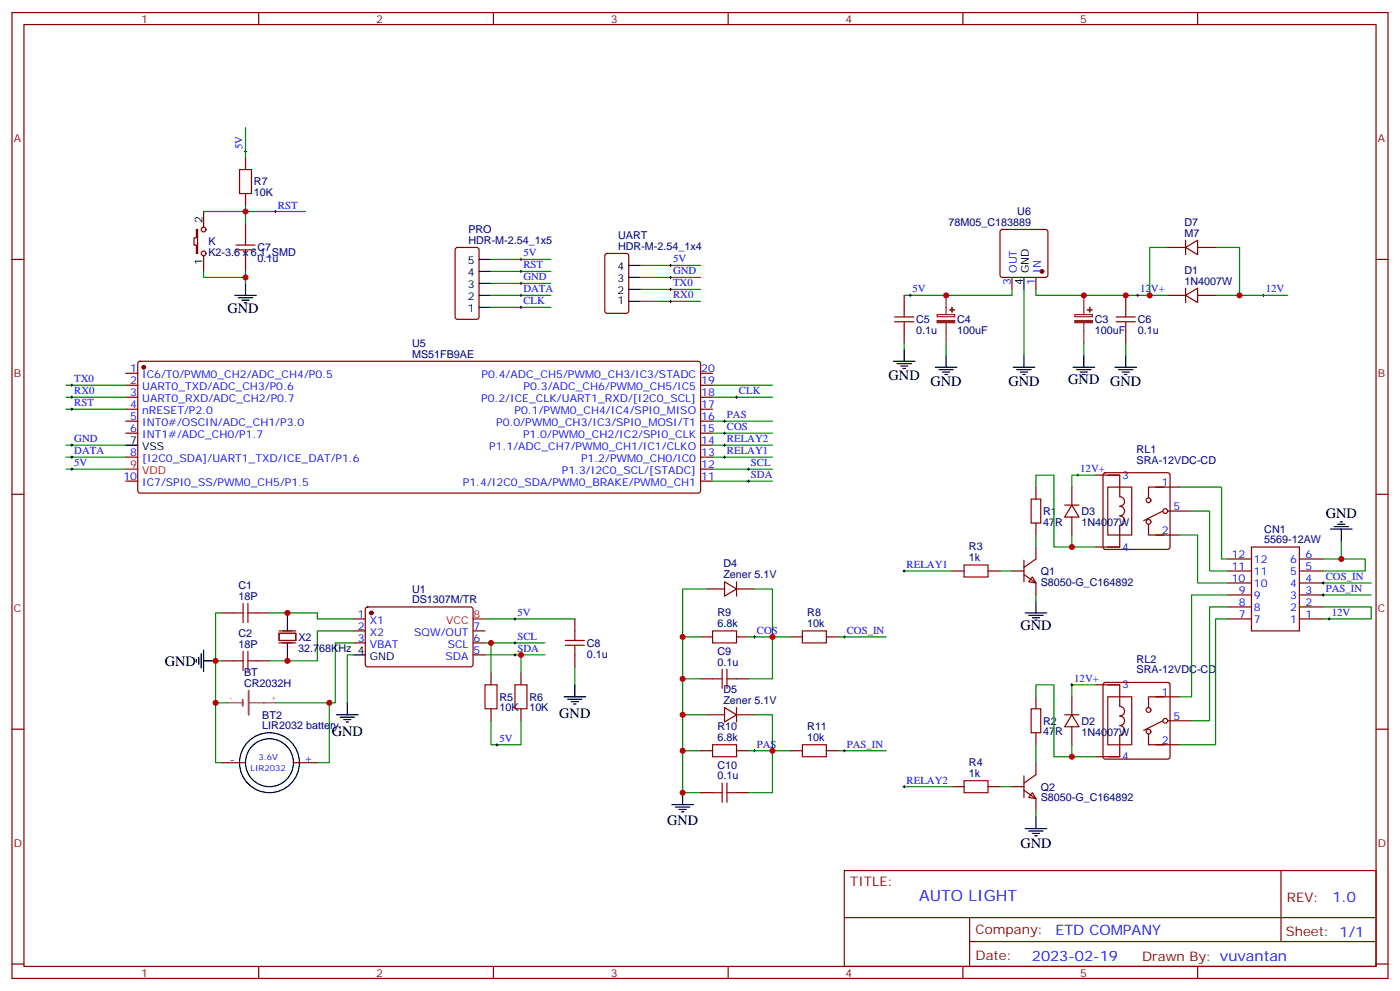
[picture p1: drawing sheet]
<svg xmlns="http://www.w3.org/2000/svg" width="412mm" height="292mm" viewBox="0 0 412 292" stroke-linecap="round" stroke-linejoin="round" font-family="sans-serif">
<g fill="none" stroke="#870000" stroke-width=".35">
<path d="M3.5 3.7h405.4v284.3h-405.4zM7.1 7.2h398.2v277.3h-398.2zM76.2 3.7v3.5M145.3 3.7v3.5M214.5 3.7v3.5M283.6 3.7v3.5M352.8 3.7v3.5M72.3 46.4v3.5M72.3 57v3.5M3.5 76.4h3.6M72.3 65.8v3.5M72.3 76.4v3.5"/>
<path d="M134.3 73.1l.5-.3h5.6l.7 .5v20l-.5 .7h-5.8l-.7-.4v-20zM178.4 74.8l.5-.2h5.6l.7 .4v16.5l-.5 .7-5.8 .1-.7-.5v-16.5zM294.8 67.8l.5-.2h12.7l.5 .2 .2 .5v12.7l-.3 .5-.4 .2h-12.7l-.5-.3-.2-.4v-12.7zM405.3 76.4h3.6M266.3 87v3.5M266.3 97.5v3.6M298.1 81.7v3.5M305.2 81.7v3.5M331.6 87v3.5M331.6 97.5v3.6M344 87h5.2M349.2 87l3.6-2.2v4.3z"/>
<path d="M349.2 84.8v4.3M352.8 87h5.3M37 109.9h3.6M37 113.4h3.6M37 116.9h3.6M40.8 106.6l.5-.2h164.6l.5 .7v37.4l-.3 .5-.4 .2h-164.4l-.5-.3-.2-.4v-37.4zM206.4 109.9h3.5M206.4 113.4h3.5M206.4 116.9h3.5M37 120.5h3.6M37 124h3.6M37 127.5h3.6"/>
<path d="M37 134.6h3.6M206.4 120.5h3.5M206.4 124h3.5M206.4 127.5h3.5M206.4 131.1h3.5M206.4 134.6h3.5M206.4 138.1h3.5M322.8 139.9h7M325.1 139.4l.5-.2h18.4l.5 .2 .2 .5v21.1l-.3 .5-.4 .2h-18.4l-.5-.2-.2-.5v-21.1zM326.3 139.9h3.5v6.3a1.41 1.41 0 0 1 1.5 1.4 1.41 1.41 0 0 1-1.5 1.4 1.41 1.41 0 0 1 1.5 1.5 1.41 1.41 0 0 1-1.5 1.4 1.41 1.41 0 0 1 1.5 1.4 1.41 1.41 0 0 1-1.5 1.4v6.3h-3.5M3.5 145.5h3.6M37 141.6h3.6"/>
<path d="M206.4 141.6h3.5M305.2 143.4v3.5M305.2 154v3.5M313.6 148.7h4.3M315.7 148.7l2.2 3.5h-4.3zM315.7 143.4v5.3M315.7 152.2v5.3M338.3 154.3v3.2h4.6M340.4 143.4h7.1M340.4 157.5h7.1M342.5 150.5l-5.6 2.8M342.9 143.4h-4.6v3.2"/>
<path d="M344 150.5h7M405.3 145.5h3.6M107.8 178.9l.5-.2h30.6l.4 .7v16.5l-.7 .4h-30.6l-.4-.7v-16.2zM280.5 168.1h3.5M291 168.1h3.6M298.1 168.1h3.5M301.6 169.2l3.6 2.4v3.6M301.6 164.9v6.4M304.1 169.9l1.1 1.7-2.2-.3zM305.2 161v3.6l-3.6 2.4M322.8 161h7M361.6 178.7h7.1"/>
<path d="M361.6 175.2h7.1M361.6 171.6h7.1M361.6 168.1h7.1M361.6 164.6h7.1M368.7 161h14.1v24.7h-14.1zM382.8 178.7h7M382.8 175.2h7M382.8 171.6h7M382.8 168.1h7M382.8 164.6h7M65.3 180.4h3.5M65.3 194.6h3.5"/>
<path d="M75.8 180.4h3.6M75.8 194.6h3.6M104.1 182.2h3.5M104.1 185.7h3.5M104.1 189.3h3.5M139.3 185.7h3.6M139.3 189.3h3.6M139.3 192.8h3.6M144.6 198.1v3.5M153.5 198.1v3.5M361.6 182.2h7.1M382.8 182.2h7"/>
<path d="M3.5 214.7h3.6M144.6 208.7v3.5M153.5 208.7v3.5M305.2 205.1v3.6M305.2 215.7v3.6M313.6 210.4h4.3M315.7 210.4l2.2 3.6h-4.3zM315.7 205.1v5.3M315.7 214v5.3M322.8 201.6h7M325.1 201.1l.5-.2h18.4l.5 .2 .2 .5v21.2l-.3 .5-.4 .2h-18.4l-.5-.2-.2-.5v-21.2zM326.3 201.6h3.5v6.4a1.41 1.41 0 0 1 1.5 1.4 1.41 1.41 0 0 1-1.5 1.4 1.41 1.41 0 0 1 1.5 1.4 1.41 1.41 0 0 1-1.5 1.4 1.41 1.41 0 0 1 1.5 1.4 1.41 1.41 0 0 1-1.5 1.4v6.4h-3.5"/>
<path d="M338.3 216.1v3.2h4.6M340.4 205.1h7.1M340.4 219.3h7.1M342.5 212.2l-5.6 2.8M342.9 205.1h-4.6v3.2M344 212.2h7M405.3 214.7h3.6M280.5 231.6h3.5M291 231.6h3.6M298.1 231.6h3.5M301.6 232.7l3.6 2.4v3.6M301.6 228.4v6.4"/>
<path d="M304.1 233.4l1.1 1.7-2.2-.3zM305.2 224.5v3.6l-3.6 2.4M322.8 222.8h7M248.7 256.3h156.6v28.2h-156.6zM377.3 256.3v20.9M248.7 270.1h156.5M285.6 277.2h119.6M285.6 270.1v14.2M3.5 283.8h3.6M76.2 284.5v3.5M145.3 284.5v3.5M214.5 284.5v3.5"/>
<path d="M283.6 284.5v3.5M352.8 284.5v3.5M405.3 283.8h3.6"/>
<circle cx="338.3" cy="153.6" r=".71"/>
<circle cx="338.3" cy="147.3" r=".71"/>
<circle cx="343.3" cy="150.5" r=".71"/>
<circle cx="338.3" cy="215.4" r=".71"/>
<circle cx="338.3" cy="209" r=".71"/>
<circle cx="343.3" cy="212.2" r=".71"/>
</g>
<g fill="#870000" stroke="#870000" stroke-width=".35">
<circle cx="109.4" cy="180.4" r=".53"/>
<circle cx="42.3" cy="108.1" r=".53"/>
<circle cx="306.9" cy="79.9" r=".53"/>
</g>
<g fill="none" stroke="#000" stroke-width=".35">
<path d="M141.1 79.9h3.5M141.1 76.4h3.5M185.2 78.1h3.5M69.1 87h6.4M70.2 87.7h4.2M71.3 88.4h2.1M72 89.1h.7M72.3 83.4v3.6M141.1 90.5h3.5M141.1 87h3.5M141.1 83.4h3.5M185.2 88.7h3.5"/>
<path d="M185.2 85.2h3.5M185.2 81.7h3.5M301.6 81.7v3.5M263.2 106.4h6.3M264.2 107.1h4.3M265.3 107.8h2.1M266 108.5h.7M266.3 102.8v3.6M275.5 108.1h6.4M276.6 108.8h4.2M277.6 109.5h2.2M278.3 110.2h.7"/>
<path d="M278.7 104.6v3.5M298.4 108.1h6.4M299.5 108.8h4.2M300.6 109.5h2.1M301.3 110.2h.7M301.6 104.6v3.5M316.1 108.1h6.3M317.1 108.8h4.3M318.2 109.5h2.1M318.9 110.2h.7M319.3 104.6v3.5M328.4 108.1h6.4"/>
<path d="M329.5 108.8h4.2M330.6 109.5h2.1M331.3 110.2h.7M331.6 104.6v3.5M37 131.1h3.6M57.9 194.2v.7M58.6 193.5v2.1M59.3 192.4v4.3M60 194.6h3.5M60 191.4v6.3M104.1 192.8h3.5"/>
</g>
<path d="M37 138.1h3.6M139.3 182.2h3.6" fill="none" stroke="#f00" stroke-width=".35"/>
<path d="M326.3 143.4h7.1v14.1h-7.1zM326.3 205.1h7.1v14.2h-7.1z" fill="none" stroke="#870f00" stroke-width=".35"/>
<g fill="none" stroke="#a10000" stroke-width=".35">
<path d="M70.6 49.9h3.5v7.1h-3.5zM69.5 73.6h5.6M69.5 72.1h5.6M72.3 69.3v2.8M72.3 73.6v2.8M263.5 94.7h5.7M263.5 93.3h5.7M266.3 90.5v2.8M266.3 94.7v2.8M328.8 94.7h5.6M328.8 93.3h5.6M331.6 90.5v2.8"/>
<path d="M331.6 94.7v2.8M303.7 146.9h2.9v7.1h-2.9zM71.6 177.6v5.7M73 177.6v5.7M284 166.3h7v3.6h-7zM68.8 180.4h2.8M68.8 194.6h2.8M71.6 191.7v5.7M73 180.4h2.8M73 191.7v5.7M73 194.6h2.8M142.9 201.6h3.5v7.1h-3.5z"/>
<path d="M151.7 201.6h3.5v7.1h-3.5zM303.7 208.7h2.9v7h-2.9zM284 229.8h7v3.6h-7z"/>
</g>
<path d="M276 92.6h5.2v.6h-5.2zM278.7 87v5.6M278.7 95.1v6M316.6 92.6h5.2v.6h-5.2zM319.3 87v5.6M319.3 95.1v6" fill="none" stroke="#8c2424" stroke-width=".35"/>
<g fill="#8c2424" stroke="#8c2424" stroke-width=".35">
<path d="M316.6 94.4h5.2v.6h-5.2z"/>
<path d="M320.3 91.2h1.4z"/>
<path d="M321 90.5v1.4z"/>
<path d="M276 94.4h5.2v.6h-5.2z"/>
<path d="M279.8 91.2h1.4z"/>
<path d="M280.4 90.5l.1 1.4z"/>
</g>
<g fill="none" stroke="#008700" stroke-width=".35">
<path d="M72.3 37.6v8.8M72.3 60.5v5.3M72.3 79.9v3.5M72.3 62.3h17.7M144.6 76.4h17.7M144.6 79.9h17.7M188.7 78.1h17.7M144.6 83.4h17.7M144.6 87h17.7M144.6 90.5h17.7M188.7 81.7h17.7M188.7 88.7h17.7"/>
<path d="M188.7 85.2h17.7M298.1 85.2v1.8h-31.8M301.6 85.2v19.4M305.2 85.2v1.8h38.8M19.4 113.4h17.6M19.4 116.9h17.6M209.9 113.4h17.6M209.9 116.9h17.6M266.3 101.1v1.7M278.7 101.1v3.5M319.3 101.1v3.5M331.6 101.1v3.5"/>
<path d="M19.4 120.5h17.6M19.4 134.6h17.6M19.4 131.1h17.6M19.4 138.1h17.6M209.9 127.5h17.6M209.9 134.6h17.6M209.9 131.1h17.6M209.9 138.1h17.6M209.9 124h17.6M209.9 141.6h17.6M347.5 143.4h12.3v21.2h1.8M347.5 157.5h5.3v14.1h8.8"/>
<path d="M351 150.5h5.3v17.6h5.3M361.6 178.7h-5.3v33.5h-5.3M389.8 178.7h14.1v3.5h-12.3M361.6 182.2h-3.5v37.1h-10.6"/>
</g>
<path d="M72 44.6h.7M72.3 44.3v.7M80.8 62.3h.7M81.1 61.9v.7M267.8 87h.7M268.1 86.6v.7M334.8 87h.7M335.1 86.6v.7M371.8 87h.7M372.2 86.6v.7M317.1 139.9h.8M317.5 139.5v.7" fill="none" stroke="#000" stroke-width=".29"/>
<path d="M71.5 206v1.8M73.3 203.4v7" fill="none" stroke="#a64a4a" stroke-width=".56"/>
<path d="M67 206.9h3.5M70.6 206.9h.9M73.3 206.9h7.8" fill="none" stroke="#a64a4a" stroke-width=".35"/>
<circle cx="77.6" cy="206.9" r=".18" fill="#a64a4a"/>
<g fill="none" stroke="#008700" stroke-width=".35">
<path d="M60 79.9v1.8h12.3M60 62.3h12.3M344 72.8h-5.3v14.2M358.1 72.8h7v14.2M358.1 87h21.1M322.8 139.9h-7.1v3.5M305.2 143.4v-3.5h5.2v21.1h12.4M305.2 157.5v3.5M315.7 157.5v3.5M395.1 159.3v5.3M208.1 173.4h-7v14.1M222.2 173.4h5.3v26.4h-7"/>
<path d="M266.3 168.1h14.2M294.6 168.1h3.5M305.2 175.2v1.7M361.6 175.2h-10.6v29.9h-3.5M389.8 171.6h14.1M389.8 175.2h14.1M389.8 164.6h12.4v3.5h-12.4M63.5 194.6h1.8M65.3 180.4h-1.8v26.5h3.5M79.4 180.4h14.1v1.8h10.6M104.1 192.8h-1.8v14.1M104.1 189.3h-5.3v17.6h-17.7"/>
<path d="M104.1 185.7h-10.6v8.9h-14.1M142.9 192.8h17.6M142.9 182.2h26.4M142.9 189.3h17.6M144.6 189.3v8.8M153.5 192.8v5.3M169.3 196.3v5.3M201.1 199.8v21.2M206.4 187.5h-5.3v12.3h5.3M220.5 187.5h12.3M246.9 187.5h14.2M389.8 182.2h1.8"/>
<path d="M63.5 206.9v17.6h1.8M97 206.9v17.6h-3.5M144.6 212.2v7.1h8.9v-7.1M201.1 210.4h7M222.2 210.4h5.3v23h-7M305.2 205.1v-3.5h5.2v21.2h5.3M305.2 219.3v5.2M315.7 219.3v3.5h7.1M322.8 201.6h-7.1v3.5M206.4 221h-5.3v12.4h5.3M220.5 221h12.3M246.9 221h14.2"/>
<path d="M266.3 231.6h14.2M294.6 231.6h3.5M305.2 238.7v1.7"/>
</g>
<g fill="none" stroke="#000" stroke-width=".35">
<path d="M391.9 155.8h6.4M393 155h4.2M394.1 154.3h2.1M394.8 153.6h.7M395.1 155.8v3.5M305.2 176.9v3.5M84.7 180.4v5.3M84.7 189.3v5.3M302 180.4h6.3M303 181.2h4.3M304.1 181.9h2.1M304.8 182.6h.7"/>
<path d="M99.1 210.4h6.4M100.2 211.1h4.2M101.2 211.8h2.2M102 212.5h.7M102.3 206.9v3.5M166.2 205.1h6.3M167.2 205.8h4.2M168.3 206.6h2.1M169 207.3h.7M169.3 201.6v3.5M197.9 236.9h6.4M199 237.6h4.2"/>
<path d="M200 238.3h2.1M200.7 239h.7M201.1 233.4v3.5M302 243.9h6.3M303 244.7h4.3M304.1 245.4h2.1M304.8 246.1h.7M305.2 240.4v3.5"/>
<circle cx="79.4" cy="224.5" r="7.1"/>
<circle cx="79.4" cy="224.5" r="8.8"/>
</g>
<g fill="none" stroke="#000" stroke-width=".29">
<path d="M153.1 76.4h.7M153.1 79.9h.7M153.5 76v.7M153.5 79.6v.7M197.2 78.1h.7M197.6 77.8v.7M153.1 90.5h.7M153.1 87h.7M153.1 83.4h.7M153.5 83.1v.7M153.5 86.6v.7M153.5 90.1v.7"/>
<path d="M197.2 81.7h.7M197.2 85.2h.7M197.2 88.7h.7M197.6 81.3v.7M197.6 84.8v.7M197.6 88.4v.7M20.8 113.4h.7M20.8 116.9h.7M21.2 113.1v.7M21.2 116.6v.7M216.6 116.9h.7M217 116.6v.7"/>
<path d="M20.8 138.1h.7M20.8 120.5h.7M20.8 131.1h.7M20.8 134.6h.7M21.2 120.1v.7M21.2 130.7v.7M21.2 134.2v.7M21.2 137.8v.7M213.1 131.1h.7M213.1 124h.7M213.1 127.5h.7M213.1 134.6h.7"/>
<path d="M213.4 123.6v.8M213.4 127.2v.7M213.4 130.7v.7M213.4 134.2v.7M220.1 138.1h.7M220.5 137.8v.7M220.1 141.6h.7M220.5 141.3v.7M266 168.1h.7M266.3 167.7v.8M389.5 171.6h.7M389.5 175.2h.7"/>
<path d="M389.8 171.3v.7M389.8 174.8v.7M151.3 182.2h.7M151.3 192.8h.7M151.3 189.3h.7M151.7 181.9v.7M151.7 188.9v.7M151.7 192.4v.7M221.9 187.5h.7M222.2 187.1v.8M248.4 187.5h.7M248.7 187.1v.8"/>
<path d="M391.2 182.2h.7M391.6 181.9v.7M146 219.3h.8M146.4 218.9v.7M315.4 201.6h.7M315.7 201.3v.7M221.9 221h.7M222.2 220.7v.7M248.4 221h.7M248.7 220.7v.7M266 231.6h.7M266.3 231.2v.8"/>
</g>
<g fill="none" stroke="#a10000" stroke-width=".35">
<path d="M166.5 188.6h5.7M166.5 190h5.7M169.3 185.7v2.9M169.3 190v2.8M209.9 185.7h7.1v3.6h-7.1zM209.9 199.8h2.8M212.7 197v5.7M214.1 199.8h2.9M214.1 197v5.7M236.4 185.7h7v3.6h-7zM209.9 219.3h7.1v3.5h-7.1zM236.4 219.3h7v3.5h-7z"/>
<path d="M209.9 233.4h2.8M212.7 230.5v5.7M214.1 230.5v5.7M214.1 233.4h2.9"/>
</g>
<g fill="none" stroke="#870000" stroke-width=".35">
<path d="M57.9 67.6h.3v7h-.3v-2.5h-.8v-2.1h.8zM60 62.3v4.6M60 75.3v4.6M344 72.8h5.2M349.2 72.8l3.6-2.1v4.3zM349.2 70.7v4.3M352.8 72.8h5.3M208.1 173.4h5.3M213.4 171.3l3.6 2.1-3.6 2.1zM217 173.4h5.2M217 171.3v4.2M169.3 182.2v3.5"/>
<path d="M169.3 192.8v3.5M206.4 187.5h3.5M206.4 199.8h3.5M217 187.5h3.5M217 199.8h3.5M232.8 187.5h3.6M243.4 187.5h3.5M208.1 210.4h5.3M213.4 208.3l3.6 2.1-3.6 2.1zM217 208.3v4.2M217 210.4h5.2M65.3 224.5h7"/>
<path d="M86.4 224.5h7.1M206.4 233.4h3.5M206.4 221h3.5M217 233.4h3.5M217 221h3.5M232.8 221h3.6M243.4 221h3.5"/>
<circle cx="60" cy="74.6" r=".71"/>
<circle cx="60" cy="67.6" r=".71"/>
</g>
<path d="M82.2 186.4h4.9v2.2h-4.9zM82.2 185.7h4.9M82.2 189.3h4.9" fill="none" stroke="#871200" stroke-width=".35"/>
<g fill="#c00">
<circle cx="319.3" cy="87" r=".88"/>
<circle cx="331.6" cy="87" r=".88"/>
<circle cx="278.7" cy="87" r=".88"/>
<circle cx="72.3" cy="62.3" r=".88"/>
<circle cx="63.5" cy="194.6" r=".88"/>
<circle cx="315.7" cy="222.8" r=".88"/>
<circle cx="315.7" cy="161" r=".88"/>
<circle cx="144.6" cy="189.3" r=".88"/>
<circle cx="153.5" cy="192.8" r=".88"/>
<circle cx="395.1" cy="164.6" r=".88"/>
<circle cx="84.7" cy="180.4" r=".88"/>
<circle cx="84.7" cy="194.6" r=".88"/>
<circle cx="72.3" cy="81.7" r=".88"/>
<circle cx="227.5" cy="187.5" r=".88"/>
<circle cx="201.1" cy="199.8" r=".88"/>
<circle cx="201.1" cy="233.4" r=".88"/>
<circle cx="201.1" cy="221" r=".88"/>
<circle cx="201.1" cy="210.4" r=".88"/>
<circle cx="227.5" cy="221" r=".88"/>
<circle cx="201.1" cy="187.5" r=".88"/>
<circle cx="338.7" cy="87" r=".88"/>
<circle cx="365.1" cy="87" r=".88"/>
<circle cx="97" cy="206.9" r=".88"/>
<circle cx="63.5" cy="206.9" r=".88"/>
</g>
<text font-size="4.6" fill="#00f" x="270.8" y="265.3">AUTO LIGHT</text>
<g font-size="4.2">
<text x="67" y="92.3">GND</text>
<text x="261.8" y="112">GND</text>
<text x="274.1" y="113.8">GND</text>
<text x="297" y="113.8">GND</text>
<text x="314.7" y="113.1">GND</text>
<text x="327" y="113.8">GND</text>
<text x="390.5" y="152.5">GND</text>
<text x="300.6" y="185.4">GND</text>
<text x="48.5" y="196">GND</text>
<text x="164.7" y="211.2">GND</text>
<text x="97.7" y="216.5">GND</text>
<text x="196.5" y="243">GND</text>
<text x="300.6" y="249.6">GND</text>
</g>
<g font-size="4.2" fill="#00f">
<text x="392.5" y="265.6">1.0</text>
<text x="310.9" y="275.1">ETD COMPANY</text>
<text x="304" y="282.9">2023-02-19</text>
</g>
<g font-size="3.9" fill="#800">
<text x="250.5" y="260.9">TITLE:</text>
<text x="379.1" y="265.6">REV:</text>
<text x="287.4" y="275.1">Company:</text>
<text x="378.7" y="275.7">Sheet: 1/1</text>
<text x="287.4" y="282.8">Date:</text>
<text x="336.4" y="282.8">Drawn By: vuvantan</text>
</g>
<g font-size="3.2" fill="#800">
<text x="41.6" y="6.7">1</text>
<text x="110.8" y="6.7">2</text>
<text x="179.9" y="6.7">3</text>
<text x="249.1" y="6.7">4</text>
<text x="318.2" y="6.7">5</text>
<text x="4.1" y="41.8">A</text>
<text x="405.9" y="41.8">A</text>
<text x="4.1" y="110.9">B</text>
<text x="405.9" y="110.9">B</text>
<text x="4.1" y="180.1">C</text>
<text x="405.9" y="180.1">C</text>
<text x="4.1" y="249.2">D</text>
<text x="405.9" y="249.2">D</text>
<text x="41.6" y="287.5">1</text>
<text x="110.8" y="287.5">2</text>
<text x="179.9" y="287.5">3</text>
<text x="249.1" y="287.5">4</text>
<text x="318.2" y="287.5">5</text>
</g>
<g font-size="3.2" fill="#00f">
<text x="71.4" y="43.9" transform="rotate(-90 71.4 43.9)">5V</text>
<text x="81.8" y="61.4">RST</text>
<text x="154.2" y="75.5">5V</text>
<text x="198.3" y="77.3">5V</text>
<text x="154.2" y="79">RST</text>
<text x="154.2" y="82.6">GND</text>
<text x="198.3" y="80.8">GND</text>
<text x="297.7" y="83.9" transform="rotate(-90 297.7 83.9)">3</text>
<text x="299.5" y="80.4" transform="rotate(-90 299.5 80.4)">OUT</text>
<text x="304.8" y="83.9" transform="rotate(-90 304.8 83.9)">1</text>
<text x="306.6" y="80.4" transform="rotate(-90 306.6 80.4)">IN</text>
<text x="154.2" y="89.6">CLK</text>
<text x="154.2" y="86.1">DATA</text>
<text x="198.3" y="84.3">TX0</text>
<text x="198.3" y="87.8">RX0</text>
<text x="268.8" y="86.1">5V</text>
<text x="335.8" y="86.1">12V+</text>
<text x="372.9" y="86.1">12V</text>
<text x="21.9" y="112.5">TX0</text>
<text x="38.4" y="113.1">2</text>
<text x="38.4" y="109.5">1</text>
<text x="41.9" y="111.3">IC6/T0/PWM0_CH2/ADC_CH4/P0.5</text>
<text x="141.8" y="111.3">P0.4/ADC_CH5/PWM0_CH3/IC3/STADC</text>
<text x="206.6" y="109.5">20</text>
<text x="206.6" y="113.1">19</text>
<text x="21.9" y="119.6">RST</text>
<text x="21.9" y="116.1">RX0</text>
<text x="38.4" y="116.6">3</text>
<text x="41.9" y="118.4">UART0_RXD/ADC_CH2/P0.7</text>
<text x="41.9" y="114.8">UART0_TXD/ADC_CH3/P0.6</text>
<text x="141.8" y="118.4">P0.2/ICE_CLK/UART1_RXD/[I2C0_SCL]</text>
<text x="154.2" y="114.8">P0.3/ADC_CH6/PWM0_CH5/IC5</text>
<text x="206.6" y="116.6">18</text>
<text x="217.7" y="116.1">CLK</text>
<text x="38.4" y="123.6">5</text>
<text x="38.4" y="120.1">4</text>
<text x="41.9" y="125.4">INT0#/OSCIN/ADC_CH1/P3.0</text>
<text x="41.9" y="121.9">nRESET/P2.0</text>
<text x="146.2" y="125.4">P0.0/PWM0_CH3/IC3/SPI0_MOSI/T1</text>
<text x="151.6" y="121.9">P0.1/PWM0_CH4/IC4/SPI0_MISO</text>
<text x="206.6" y="120.1">17</text>
<text x="206.6" y="123.6">16</text>
<text x="214.1" y="123.1">PAS</text>
<text x="21.9" y="130.2">GND</text>
<text x="38.4" y="127.2">6</text>
<text x="41.9" y="128.9">INT1#/ADC_CH0/P1.7</text>
<text x="154.1" y="128.9">P1.0/PWM0_CH2/IC2/SPI0_CLK</text>
<text x="206.6" y="127.2">15</text>
<text x="206.6" y="130.7">14</text>
<text x="214.1" y="126.6">COS</text>
<text x="214.1" y="130.2">RELAY2</text>
<text x="21.9" y="137.2">5V</text>
<text x="21.9" y="133.7">DATA</text>
<text x="38.4" y="134.2">8</text>
<text x="41.9" y="136">[I2C0_SDA]/UART1_TXD/ICE_DAT/P1.6</text>
<text x="144.1" y="132.5">P1.1/ADC_CH7/PWM0_CH1/IC1/CLKO</text>
<text x="171.1" y="136">P1.2/PWM0_CH0/IC0</text>
<text x="206.6" y="134.2">13</text>
<text x="206.6" y="137.8">12</text>
<text x="214.1" y="133.7">RELAY1</text>
<text x="221.2" y="137.2">SCL</text>
<text x="36.4" y="141.3">10</text>
<text x="41.9" y="143.1">IC7/SPI0_SS/PWM0_CH5/P1.5</text>
<text x="136.4" y="143.1">P1.4/I2C0_SDA/PWM0_BRAKE/PWM0_CH1</text>
<text x="165.5" y="139.5">P1.3/I2C0_SCL/[STADC]</text>
<text x="206.6" y="141.3">11</text>
<text x="221.2" y="140.8">SDA</text>
<text x="318.2" y="139">12V+</text>
<text x="330.6" y="140.9">3</text>
<text x="342.2" y="143.1">1</text>
<text x="345.7" y="150.1">5</text>
<text x="342.2" y="157.2">2</text>
<text x="267.1" y="167.2">RELAY1</text>
<text x="330.6" y="162.1">4</text>
<text x="362.9" y="167.7">11</text>
<text x="362.9" y="164.2">12</text>
<text x="369.4" y="165.6">12</text>
<text x="380" y="165.6">6</text>
<text x="384.5" y="167.7">5</text>
<text x="384.5" y="164.2">6</text>
<text x="362.9" y="171.3">10</text>
<text x="369.4" y="172.7">10</text>
<text x="369.4" y="169.2">11</text>
<text x="380" y="172.7">4</text>
<text x="380" y="169.2">5</text>
<text x="384.5" y="171.3">4</text>
<text x="390.5" y="170.7">COS_IN</text>
<text x="364.9" y="178.3">8</text>
<text x="364.9" y="174.8">9</text>
<text x="369.4" y="179.7">8</text>
<text x="369.4" y="176.2">9</text>
<text x="380" y="179.7">2</text>
<text x="380" y="176.2">3</text>
<text x="384.5" y="178.3">2</text>
<text x="384.5" y="174.8">3</text>
<text x="390.5" y="174.3">PAS_IN</text>
<text x="105.4" y="181.9">1</text>
<text x="105.4" y="185.4">2</text>
<text x="108.9" y="183.6">X1</text>
<text x="139.5" y="185.4">7</text>
<text x="152.4" y="181.3">5V</text>
<text x="364.9" y="181.9">7</text>
<text x="369.4" y="183.3">7</text>
<text x="380" y="183.3">1</text>
<text x="384.5" y="181.9">1</text>
<text x="392.3" y="181.3">12V</text>
<text x="105.4" y="188.9">3</text>
<text x="108.9" y="187.1">X2</text>
<text x="108.9" y="190.7">VBAT</text>
<text x="122" y="187.1">SQW/OUT</text>
<text x="131.9" y="190.7">SCL</text>
<text x="139.5" y="188.9">6</text>
<text x="152.4" y="191.9">SDA</text>
<text x="152.4" y="188.4">SCL</text>
<text x="223" y="186.6">COS</text>
<text x="249.4" y="186.6">COS_IN</text>
<text x="131.3" y="194.2">SDA</text>
<text x="139.5" y="192.4">5</text>
<text x="316.4" y="200.7">12V+</text>
<text x="330.6" y="202.7">3</text>
<text x="342.2" y="204.8">1</text>
<text x="345.7" y="211.8">5</text>
<text x="147.1" y="218.4">5V</text>
<text x="223" y="220.1">PAS</text>
<text x="249.4" y="220.1">PAS_IN</text>
<text x="342.2" y="218.9">2</text>
<text x="67.7" y="224.5">-</text>
<text x="89.6" y="224.2">+</text>
<text x="330.6" y="223.8">4</text>
<text x="267.1" y="230.7">RELAY2</text>
</g>
<g font-size="3.2" fill="#000080">
<text x="74.8" y="57.8">10K</text>
<text x="74.8" y="54.6">R7</text>
<text x="299.7" y="63.3">U6</text>
<text x="138" y="71.8">HDR-M-2.54_1x5</text>
<text x="138" y="68.6">PRO</text>
<text x="182.1" y="70.4">UART</text>
<text x="279.4" y="66.5">78M05_C183889</text>
<text x="348.9" y="69.7">M7</text>
<text x="348.9" y="66.5">D7</text>
<text x="61.4" y="75.3">K2-3.6</text>
<text x="61.4" y="72.1">K</text>
<text x="73.9" y="75.3">6.1_SMD</text>
<text x="75.8" y="77.2">0.1u</text>
<text x="75.8" y="74">C7</text>
<text x="182.1" y="73.6">HDR-M-2.54_1x4</text>
<text x="348.9" y="83.8">1N4007W</text>
<text x="348.9" y="80.6">D1</text>
<text x="269.9" y="95.2">C5</text>
<text x="281.9" y="95.2">C4</text>
<text x="322.5" y="95.2">C3</text>
<text x="335.1" y="95.2">C6</text>
<text x="269.9" y="98.3">0.1u</text>
<text x="281.9" y="98.3">100uF</text>
<text x="322.5" y="98.3">100uF</text>
<text x="335.1" y="98.3">0.1u</text>
<text x="121.4" y="105.3">MS51FB9AE</text>
<text x="121.4" y="102.1">U5</text>
<text x="334.8" y="136.5">SRA-12VDC-CD</text>
<text x="334.8" y="133.3">RL1</text>
<text x="307.3" y="154.8">47R</text>
<text x="307.3" y="151.6">R1</text>
<text x="318.6" y="154.8">1N4007W</text>
<text x="318.6" y="151.6">D3</text>
<text x="372.4" y="160">5569-12AW</text>
<text x="372.4" y="156.8">CN1</text>
<text x="213.1" y="167">D4</text>
<text x="285.4" y="165.3">1k</text>
<text x="285.4" y="162.1">R3</text>
<text x="70.2" y="173.4">C1</text>
<text x="213.1" y="170.2">Zener 5.1V</text>
<text x="306.6" y="172.5">S8050-G_C164892</text>
<text x="306.6" y="169.2">Q1</text>
<text x="70.2" y="176.6">18P</text>
<text x="121.4" y="177.6">DS1307M/TR</text>
<text x="121.4" y="174.4">U1</text>
<text x="211.3" y="184.7">6.8k</text>
<text x="211.3" y="181.5">R9</text>
<text x="237.8" y="184.7">10k</text>
<text x="237.8" y="181.5">R8</text>
<text x="70.2" y="190.7">18P</text>
<text x="70.2" y="187.5">C2</text>
<text x="87.8" y="191.8">32.768KHz 4</text>
<text x="87.9" y="188.6">X2</text>
<text x="172.9" y="190.4">C8</text>
<text x="172.9" y="193.6">0.1u</text>
<text x="211.3" y="196">0.1u</text>
<text x="211.3" y="192.8">C9</text>
<text x="334.8" y="195.1">RL2</text>
<text x="71.9" y="202.3">CR2032H</text>
<text x="71.9" y="199.1">BT</text>
<text x="334.8" y="198.3">SRA-12VDC-CD</text>
<text x="147.1" y="209.5">10K</text>
<text x="147.1" y="206.3">R5</text>
<text x="155.9" y="209.5">10K</text>
<text x="155.9" y="206.3">R6</text>
<text x="213.1" y="207.3">Zener 5.1V</text>
<text x="213.1" y="204.1">D5</text>
<text x="77.3" y="214.7">LIR2032 battery</text>
<text x="77.3" y="211.5">BT2</text>
<text x="211.3" y="215">R10</text>
<text x="237.8" y="215">R11</text>
<text x="307.3" y="213.4">R2</text>
<text x="318.6" y="213.3">D2</text>
<text x="211.3" y="218.2">6.8k</text>
<text x="237.8" y="218.2">10k</text>
<text x="307.3" y="216.5">47R</text>
<text x="318.6" y="216.6">1N4007W</text>
<text x="211.3" y="226.4">C10</text>
<text x="285.4" y="225.6">R4</text>
<text x="211.3" y="229.5">0.1u</text>
<text x="285.4" y="228.8">1k</text>
<text x="306.6" y="232.7">Q2</text>
<text x="306.6" y="236">S8050-G_C164892</text>
</g>
<g font-size="3.2">
<text x="59.6" y="65.8" transform="rotate(-90 59.6 65.8)">2</text>
<text x="137.8" y="77.8">5</text>
<text x="59.6" y="78" transform="rotate(-90 59.6 78)">1</text>
<text x="137.8" y="81.3">4</text>
<text x="181.9" y="83.1">3</text>
<text x="181.9" y="79.6">4</text>
<text x="301.3" y="83.9" transform="rotate(-90 301.3 83.9)">4</text>
<text x="303" y="80.4" transform="rotate(-90 303 80.4)">GND</text>
<text x="137.8" y="88.4">2</text>
<text x="137.8" y="84.8">3</text>
<text x="181.9" y="89.4">1</text>
<text x="181.9" y="86.6">2</text>
<text x="137.8" y="91.9">1</text>
<text x="38.4" y="130.7">7</text>
<text x="41.9" y="132.5">VSS</text>
<text x="108.9" y="194.2">GND</text>
</g>
<g font-size="3.2" fill="#f00">
<text x="38.4" y="137.8">9</text>
<text x="41.9" y="139.5">VDD</text>
<text x="131.4" y="183.6">VCC</text>
<text x="139.5" y="181.9">8</text>
</g>
<g font-size="2.5" fill="#00f">
<text x="73.8" y="227">LIR2032</text>
<text x="76.1" y="223.8">3.6V</text>
</g>
<g font-size="2.1" fill="#a54b4b">
<text x="67.5" y="206.2">-</text>
<text x="79.8" y="206.2">+</text>
</g>
</svg>
